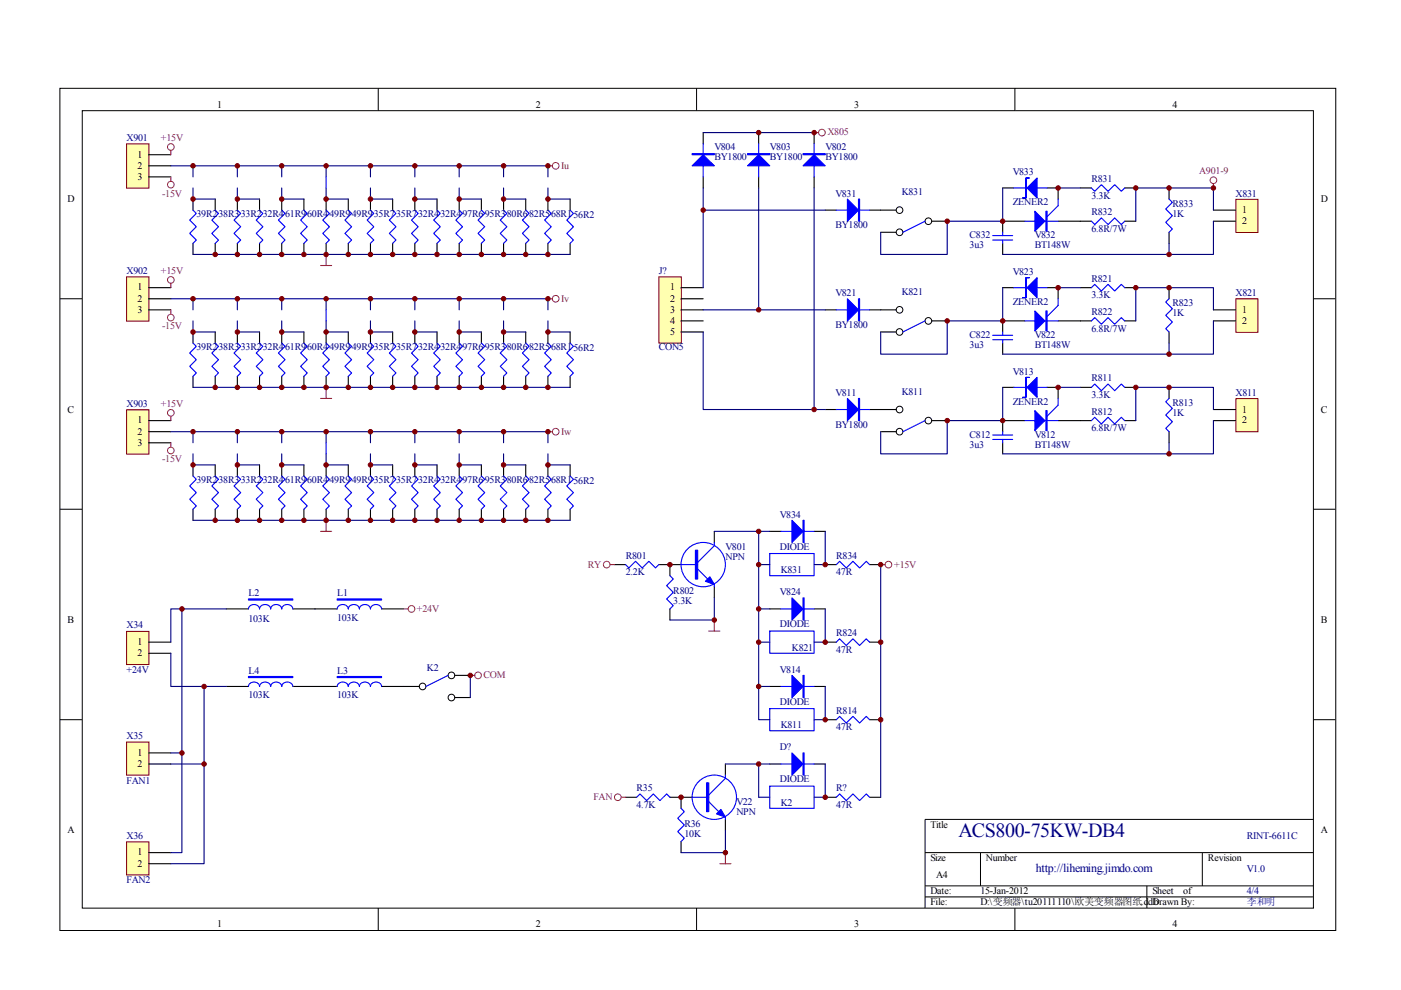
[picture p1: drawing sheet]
<svg xmlns="http://www.w3.org/2000/svg" width="297mm" height="210mm" viewBox="0 0 297 210" stroke-linecap="round" stroke-linejoin="round" font-family="sans-serif">
<g fill="none" stroke="#000" stroke-width=".21">
<path d="M12.7 18.7h270.5v178.6h-270.5zM80.2 18.7v4.7M147.7 18.7v4.7M215.2 18.7v4.7M17.4 23.5h261.1v169h-261.1zM12.7 63.3h4.7M278.4 63.3h4.7M12.7 108h4.7M278.4 108h4.7M12.7 152.6h4.7M278.4 152.6h4.7M278.4 173.7h-82.3v18.8"/>
<path d="M80.2 192.5v4.7M147.7 192.5v4.7M196.1 180.8h82.3M196.1 187.8h82.3M196.1 190.2h82.3M207.9 180.8v7M215.2 192.5v4.7M243.2 187.8v4.7M254.9 180.8v7"/>
</g>
<g fill="none" stroke="#000" stroke-width=".23">
<path d="M40.9 42.2v2.4M40.9 51.6v2.3M45.6 42.2v2.4M45.6 51.6v2.3M50.3 42.2v2.4M50.3 51.6v2.3M55 42.2v2.4M55 51.6v2.3M59.7 42.2v2.4M59.7 51.6v2.3M64.4 42.2v2.4M64.4 51.6v2.3"/>
<path d="M69.1 42.2v2.4M69.1 51.6v2.3M73.8 42.2v2.4M73.8 51.6v2.3M78.5 42.2v2.4M78.5 51.6v2.3M83.2 42.2v2.4M83.2 51.6v2.3M88 42.2v2.4M88 51.6v2.3M92.7 42.2v2.4M92.7 51.6v2.3"/>
<path d="M97.4 42.2v2.4M97.4 51.6v2.3M102.1 42.2v2.4M102.1 51.6v2.3M106.8 42.2v2.4M106.8 51.6v2.3M111.5 42.2v2.4M111.5 51.6v2.3M116.2 42.2v2.4M116.2 51.6v2.3M120.9 42.2v2.4M120.9 51.6v2.3"/>
</g>
<g fill="none" stroke="#00f" stroke-width=".23">
<path d="M40.9 44.6l.7 .7-1.4 1.4 1.4 1.4-1.4 1.4 1.4 1.4-.7 .7M45.6 44.6l.7 .7-1.4 1.4 1.4 1.4-1.4 1.4 1.4 1.4-.7 .7M50.3 44.6l.7 .7-1.4 1.4 1.4 1.4-1.4 1.4 1.4 1.4-.7 .7M55 44.6l.7 .7-1.4 1.4 1.4 1.4-1.4 1.4 1.4 1.4-.7 .7M59.7 44.6l.7 .7-1.4 1.4 1.4 1.4-1.4 1.4 1.4 1.4-.7 .7M64.4 44.6l.7 .7-1.4 1.4 1.4 1.4-1.4 1.4 1.4 1.4-.7 .7M69.1 44.6l.7 .7-1.4 1.4 1.4 1.4-1.4 1.4 1.4 1.4-.7 .7M73.8 44.6l.7 .7-1.4 1.4 1.4 1.4-1.4 1.4 1.4 1.4-.7 .7M78.5 44.6l.8 .7-1.5 1.4 1.5 1.4-1.5 1.4 1.5 1.4-.8 .7M83.2 44.6l.8 .7-1.5 1.4 1.5 1.4-1.5 1.4 1.5 1.4-.8 .7M88 44.6l.7 .7-1.5 1.4 1.5 1.4-1.5 1.4 1.5 1.4-.7 .7M92.7 44.6l.7 .7-1.5 1.4 1.5 1.4-1.5 1.4 1.5 1.4-.7 .7"/>
<path d="M97.4 44.6l.7 .7-1.4 1.4 1.4 1.4-1.4 1.4 1.4 1.4-.7 .7M102.1 44.6l.7 .7-1.4 1.4 1.4 1.4-1.4 1.4 1.4 1.4-.7 .7M106.8 44.6l.7 .7-1.4 1.4 1.4 1.4-1.4 1.4 1.4 1.4-.7 .7M111.5 44.6l.7 .7-1.4 1.4 1.4 1.4-1.4 1.4 1.4 1.4-.7 .7M116.2 44.6l.7 .7-1.4 1.4 1.4 1.4-1.4 1.4 1.4 1.4-.7 .7M120.9 44.6l.7 .7-1.4 1.4 1.4 1.4-1.4 1.4 1.4 1.4-.7 .7"/>
</g>
<path d="M26.9 30.6h4.7v9.3h-4.7z" fill="#ffffb0"/>
<path d="M26.8 30.5h4.8v9.4h-4.8z" fill="none" stroke="#800000" stroke-width=".21"/>
<g fill="none" stroke="#000" stroke-width=".23">
<path d="M31.5 32.8h4.7M31.5 35.2h4.7M31.5 37.5h4.7M40.9 70.4v2.3M40.9 79.8v2.3M45.6 70.4v2.3M45.6 79.8v2.3M50.3 70.4v2.3M50.3 79.8v2.3M55 70.4v2.3M55 79.8v2.3M59.7 70.4v2.3"/>
<path d="M59.7 79.8v2.3M64.4 70.4v2.3M64.4 79.8v2.3M69.1 70.4v2.3M69.1 79.8v2.3M73.8 70.4v2.3M73.8 79.8v2.3M78.5 70.4v2.3M78.5 79.8v2.3M83.2 70.4v2.3M83.2 79.8v2.3M88 70.4v2.3"/>
<path d="M88 79.8v2.3M92.7 70.4v2.3M92.7 79.8v2.3M97.4 70.4v2.3M97.4 79.8v2.3M102.1 70.4v2.3M102.1 79.8v2.3M106.8 70.4v2.3M106.8 79.8v2.3M111.5 70.4v2.3M111.5 79.8v2.3M116.2 70.4v2.3"/>
<path d="M116.2 79.8v2.3M120.9 70.4v2.3M120.9 79.8v2.3"/>
</g>
<g fill="none" stroke="#a1006a" stroke-width=".21">
<circle cx="36.2" cy="39.2" r=".7"/>
<circle cx="36.2" cy="31.2" r=".7"/>
</g>
<path d="M36.2 31.9v.9M36.2 37.5v.9M68 56.3h2.3M69.1 53.9v2.4" fill="none" stroke="#a1006a" stroke-width=".23"/>
<g fill="none" stroke="#000080" stroke-width=".23">
<path d="M36.2 35.2h80v2.3M40.9 39.9v2.3h4.7M40.9 35.2v2.3M50.3 39.9v2.3h4.7M50.3 35.2v2.3M59.7 39.9v2.3h4.7M59.7 35.2v2.3M69.1 39.9v2.3h4.7M69.1 35.2v2.3M78.5 39.9v2.3h4.7M78.5 35.2v2.3M88 39.9v2.3h4.7"/>
<path d="M88 35.2v2.3M97.4 39.9v2.3h4.7M97.4 35.2v2.3M106.8 39.9v2.3h4.7M106.8 35.2v2.3M116.2 39.9v2.3h4.7M40.9 53.9h80"/>
</g>
<g fill="none" stroke="#00f" stroke-width=".23">
<path d="M69.1 37.5v2.4M40.9 72.7l.7 .7-1.4 1.5 1.4 1.4-1.4 1.4 1.4 1.4-.7 .7M45.6 72.7l.7 .7-1.4 1.5 1.4 1.4-1.4 1.4 1.4 1.4-.7 .7M50.3 72.7l.7 .7-1.4 1.5 1.4 1.4-1.4 1.4 1.4 1.4-.7 .7M55 72.7l.7 .7-1.4 1.5 1.4 1.4-1.4 1.4 1.4 1.4-.7 .7M59.7 72.7l.7 .7-1.4 1.5 1.4 1.4-1.4 1.4 1.4 1.4-.7 .7M64.4 72.7l.7 .7-1.4 1.5 1.4 1.4-1.4 1.4 1.4 1.4-.7 .7M69.1 72.7l.7 .7-1.4 1.5 1.4 1.4-1.4 1.4 1.4 1.4-.7 .7M73.8 72.7l.7 .7-1.4 1.5 1.4 1.4-1.4 1.4 1.4 1.4-.7 .7M78.5 72.7l.8 .7-1.5 1.5 1.5 1.4-1.5 1.4 1.5 1.4-.8 .7M83.2 72.7l.8 .7-1.5 1.5 1.5 1.4-1.5 1.4 1.5 1.4-.8 .7M88 72.7l.7 .7-1.5 1.5 1.5 1.4-1.5 1.4 1.5 1.4-.7 .7"/>
<path d="M92.7 72.7l.7 .7-1.5 1.5 1.5 1.4-1.5 1.4 1.5 1.4-.7 .7M97.4 72.7l.7 .7-1.4 1.5 1.4 1.4-1.4 1.4 1.4 1.4-.7 .7M102.1 72.7l.7 .7-1.4 1.5 1.4 1.4-1.4 1.4 1.4 1.4-.7 .7M106.8 72.7l.7 .7-1.4 1.5 1.4 1.4-1.4 1.4 1.4 1.4-.7 .7M111.5 72.7l.7 .7-1.4 1.5 1.4 1.4-1.4 1.4 1.4 1.4-.7 .7M116.2 72.7l.7 .7-1.4 1.5 1.4 1.4-1.4 1.4 1.4 1.4-.7 .7M120.9 72.7l.7 .7-1.4 1.5 1.4 1.4-1.4 1.4 1.4 1.4-.7 .7"/>
</g>
<path d="M26.9 58.8h4.7v9.3h-4.7z" fill="#ffffb0"/>
<path d="M26.8 58.7h4.8v9.4h-4.8z" fill="none" stroke="#800000" stroke-width=".21"/>
<g fill="none" stroke="#000" stroke-width=".23">
<path d="M31.5 61h4.7M31.5 63.3h4.7M31.5 65.7h4.7M40.9 98.6v2.3M45.6 98.6v2.3M50.3 98.6v2.3M55 98.6v2.3M59.7 98.6v2.3M64.4 98.6v2.3M69.1 98.6v2.3M73.8 98.6v2.3M78.5 98.6v2.3"/>
<path d="M83.2 98.6v2.3M88 98.6v2.3M92.7 98.6v2.3M97.4 98.6v2.3M102.1 98.6v2.3M106.8 98.6v2.3M111.5 98.6v2.3M116.2 98.6v2.3M120.9 98.6v2.3M40.9 108v2.3M45.6 108v2.3M50.3 108v2.3"/>
<path d="M55 108v2.3M59.7 108v2.3M64.4 108v2.3M69.1 108v2.3M73.8 108v2.3M78.5 108v2.3M83.2 108v2.3M88 108v2.3M92.7 108v2.3M97.4 108v2.3M102.1 108v2.3M106.8 108v2.3"/>
<path d="M111.5 108v2.3M116.2 108v2.3M120.9 108v2.3"/>
</g>
<g fill="none" stroke="#a1006a" stroke-width=".21">
<circle cx="36.2" cy="59.3" r=".7"/>
<circle cx="36.2" cy="67.3" r=".7"/>
</g>
<path d="M36.2 60.1v.9M36.2 65.7v.9M68 84.5h2.3M69.1 82.1v2.4" fill="none" stroke="#a1006a" stroke-width=".23"/>
<g fill="none" stroke="#000080" stroke-width=".23">
<path d="M36.2 63.3h80v2.4M40.9 68v2.4h4.7M40.9 63.3v2.4M50.3 68v2.4h4.7M50.3 63.3v2.4M59.7 68v2.4h4.7M59.7 63.3v2.4M69.1 68v2.4h4.7M69.1 63.3v2.4M78.5 68v2.4h4.7M78.5 63.3v2.4M88 68v2.4h4.7"/>
<path d="M88 63.3v2.4M97.4 68v2.4h4.7M97.4 63.3v2.4M106.8 68v2.4h4.7M106.8 63.3v2.4M116.2 68v2.4h4.7M40.9 82.1h80"/>
</g>
<g fill="none" stroke="#00f" stroke-width=".23">
<path d="M69.1 65.7v2.3M40.9 100.9l.7 .7-1.4 1.4 1.4 1.4-1.4 1.5 1.4 1.4-.7 .7M45.6 100.9l.7 .7-1.4 1.4 1.4 1.4-1.4 1.5 1.4 1.4-.7 .7M50.3 100.9l.7 .7-1.4 1.4 1.4 1.4-1.4 1.5 1.4 1.4-.7 .7M55 100.9l.7 .7-1.4 1.4 1.4 1.4-1.4 1.5 1.4 1.4-.7 .7M59.7 100.9l.7 .7-1.4 1.4 1.4 1.4-1.4 1.5 1.4 1.4-.7 .7M64.4 100.9l.7 .7-1.4 1.4 1.4 1.4-1.4 1.5 1.4 1.4-.7 .7M69.1 100.9l.7 .7-1.4 1.4 1.4 1.4-1.4 1.5 1.4 1.4-.7 .7M73.8 100.9l.7 .7-1.4 1.4 1.4 1.4-1.4 1.5 1.4 1.4-.7 .7M78.5 100.9l.8 .7-1.5 1.4 1.5 1.4-1.5 1.5 1.5 1.4-.8 .7M83.2 100.9l.8 .7-1.5 1.4 1.5 1.4-1.5 1.5 1.5 1.4-.8 .7M88 100.9l.7 .7-1.5 1.4 1.5 1.4-1.5 1.5 1.5 1.4-.7 .7"/>
<path d="M92.7 100.9l.7 .7-1.5 1.4 1.5 1.4-1.5 1.5 1.5 1.4-.7 .7M97.4 100.9l.7 .7-1.4 1.4 1.4 1.4-1.4 1.5 1.4 1.4-.7 .7M102.1 100.9l.7 .7-1.4 1.4 1.4 1.4-1.4 1.5 1.4 1.4-.7 .7M106.8 100.9l.7 .7-1.4 1.4 1.4 1.4-1.4 1.5 1.4 1.4-.7 .7M111.5 100.9l.7 .7-1.4 1.4 1.4 1.4-1.4 1.5 1.4 1.4-.7 .7M116.2 100.9l.7 .7-1.4 1.4 1.4 1.4-1.4 1.5 1.4 1.4-.7 .7M120.9 100.9l.7 .7-1.4 1.4 1.4 1.4-1.4 1.5 1.4 1.4-.7 .7"/>
</g>
<path d="M26.9 87h4.7v9.3h-4.7z" fill="#ffffb0"/>
<path d="M26.8 86.9h4.8v9.4h-4.8z" fill="none" stroke="#800000" stroke-width=".21"/>
<path d="M31.5 89.2h4.7M31.5 91.5h4.7M31.5 93.9h4.7" fill="none" stroke="#000" stroke-width=".23"/>
<g fill="none" stroke="#a1006a" stroke-width=".21">
<circle cx="117.8" cy="35.2" r=".71"/>
<circle cx="117.8" cy="63.3" r=".71"/>
<circle cx="36.2" cy="95.5" r=".71"/>
<circle cx="36.2" cy="87.5" r=".7"/>
<circle cx="117.8" cy="91.5" r=".71"/>
</g>
<path d="M116.2 35.2h.9M116.2 63.3h.9M36.2 88.2v1M36.2 93.9v.9M116.2 91.5h.9M68 112.7h2.3M69.1 110.3v2.4" fill="none" stroke="#a1006a" stroke-width=".23"/>
<g fill="none" stroke="#000080" stroke-width=".23">
<path d="M36.2 91.5h80v2.4M40.9 96.2v2.4h4.7M40.9 91.5v2.4M50.3 96.2v2.4h4.7M50.3 91.5v2.4M59.7 96.2v2.4h4.7M59.7 91.5v2.4M69.1 96.2v2.4h4.7M69.1 91.5v2.4M78.5 96.2v2.4h4.7M78.5 91.5v2.4M88 96.2v2.4h4.7"/>
<path d="M88 91.5v2.4M97.4 96.2v2.4h4.7M97.4 91.5v2.4M106.8 96.2v2.4h4.7M106.8 91.5v2.4M116.2 96.2v2.4h4.7M40.9 110.3h80"/>
</g>
<path d="M69.1 93.9v2.3" fill="none" stroke="#00f" stroke-width=".23"/>
<g fill="#800000" stroke="#800000" stroke-width=".21">
<circle cx="116.2" cy="42.2" r=".47"/>
<circle cx="116.2" cy="53.9" r=".47"/>
<circle cx="111.5" cy="53.9" r=".47"/>
<circle cx="106.8" cy="42.2" r=".47"/>
<circle cx="106.8" cy="53.9" r=".47"/>
<circle cx="102.1" cy="53.9" r=".47"/>
<circle cx="97.4" cy="42.2" r=".47"/>
<circle cx="97.4" cy="53.9" r=".47"/>
<circle cx="92.7" cy="53.9" r=".47"/>
<circle cx="88" cy="42.2" r=".47"/>
<circle cx="88" cy="53.9" r=".47"/>
<circle cx="83.2" cy="53.9" r=".47"/>
<circle cx="78.5" cy="42.2" r=".47"/>
<circle cx="78.5" cy="53.9" r=".47"/>
<circle cx="73.8" cy="53.9" r=".47"/>
<circle cx="69.1" cy="42.2" r=".47"/>
<circle cx="69.1" cy="53.9" r=".47"/>
<circle cx="64.4" cy="53.9" r=".47"/>
<circle cx="59.7" cy="42.2" r=".47"/>
<circle cx="59.7" cy="53.9" r=".47"/>
<circle cx="55" cy="53.9" r=".47"/>
<circle cx="50.3" cy="42.2" r=".47"/>
<circle cx="50.3" cy="53.9" r=".47"/>
<circle cx="45.6" cy="53.9" r=".47"/>
<circle cx="40.9" cy="42.2" r=".47"/>
<circle cx="116.2" cy="35.2" r=".47"/>
<circle cx="40.9" cy="35.2" r=".47"/>
<circle cx="50.3" cy="35.2" r=".47"/>
<circle cx="59.7" cy="35.2" r=".47"/>
<circle cx="69.1" cy="35.2" r=".47"/>
<circle cx="78.5" cy="35.2" r=".47"/>
<circle cx="88" cy="35.2" r=".47"/>
<circle cx="97.4" cy="35.2" r=".47"/>
<circle cx="106.8" cy="35.2" r=".47"/>
<circle cx="116.2" cy="70.4" r=".47"/>
<circle cx="116.2" cy="82.1" r=".47"/>
<circle cx="111.5" cy="82.1" r=".47"/>
<circle cx="106.8" cy="70.4" r=".47"/>
<circle cx="106.8" cy="82.1" r=".47"/>
<circle cx="102.1" cy="82.1" r=".47"/>
<circle cx="97.4" cy="70.4" r=".47"/>
<circle cx="97.4" cy="82.1" r=".47"/>
<circle cx="92.7" cy="82.1" r=".47"/>
<circle cx="88" cy="70.4" r=".47"/>
<circle cx="88" cy="82.1" r=".47"/>
<circle cx="83.2" cy="82.1" r=".47"/>
<circle cx="78.5" cy="70.4" r=".47"/>
<circle cx="78.5" cy="82.1" r=".47"/>
<circle cx="73.8" cy="82.1" r=".47"/>
<circle cx="69.1" cy="70.4" r=".47"/>
<circle cx="69.1" cy="82.1" r=".47"/>
<circle cx="64.4" cy="82.1" r=".47"/>
<circle cx="59.7" cy="70.4" r=".47"/>
<circle cx="59.7" cy="82.1" r=".47"/>
<circle cx="55" cy="82.1" r=".47"/>
<circle cx="50.3" cy="70.4" r=".47"/>
<circle cx="50.3" cy="82.1" r=".47"/>
<circle cx="45.6" cy="82.1" r=".47"/>
<circle cx="40.9" cy="70.4" r=".47"/>
<circle cx="116.2" cy="63.3" r=".47"/>
<circle cx="40.9" cy="63.3" r=".47"/>
<circle cx="50.3" cy="63.3" r=".47"/>
<circle cx="59.7" cy="63.3" r=".47"/>
<circle cx="69.1" cy="63.3" r=".47"/>
<circle cx="78.5" cy="63.3" r=".47"/>
<circle cx="88" cy="63.3" r=".47"/>
<circle cx="97.4" cy="63.3" r=".47"/>
<circle cx="106.8" cy="63.3" r=".47"/>
<circle cx="116.2" cy="98.6" r=".47"/>
<circle cx="116.2" cy="110.3" r=".47"/>
<circle cx="111.5" cy="110.3" r=".47"/>
<circle cx="106.8" cy="98.6" r=".47"/>
<circle cx="106.8" cy="110.3" r=".47"/>
<circle cx="102.1" cy="110.3" r=".47"/>
<circle cx="97.4" cy="98.6" r=".47"/>
<circle cx="97.4" cy="110.3" r=".47"/>
<circle cx="92.7" cy="110.3" r=".47"/>
<circle cx="88" cy="98.6" r=".47"/>
<circle cx="88" cy="110.3" r=".47"/>
<circle cx="83.2" cy="110.3" r=".47"/>
<circle cx="78.5" cy="98.6" r=".47"/>
<circle cx="78.5" cy="110.3" r=".47"/>
<circle cx="73.8" cy="110.3" r=".47"/>
<circle cx="69.1" cy="98.6" r=".47"/>
<circle cx="69.1" cy="110.3" r=".47"/>
<circle cx="64.4" cy="110.3" r=".47"/>
<circle cx="59.7" cy="98.6" r=".47"/>
<circle cx="59.7" cy="110.3" r=".47"/>
<circle cx="55" cy="110.3" r=".47"/>
<circle cx="50.3" cy="98.6" r=".47"/>
<circle cx="50.3" cy="110.3" r=".47"/>
<circle cx="45.6" cy="110.3" r=".47"/>
<circle cx="40.9" cy="98.6" r=".47"/>
<circle cx="116.2" cy="91.5" r=".47"/>
<circle cx="40.9" cy="91.5" r=".47"/>
<circle cx="50.3" cy="91.5" r=".47"/>
<circle cx="59.7" cy="91.5" r=".47"/>
<circle cx="69.1" cy="91.5" r=".47"/>
<circle cx="78.5" cy="91.5" r=".47"/>
<circle cx="88" cy="91.5" r=".47"/>
<circle cx="97.4" cy="91.5" r=".47"/>
<circle cx="106.8" cy="91.5" r=".47"/>
</g>
<path d="M139.8 58.8h4.6v13.9h-4.6z" fill="#ffffb0"/>
<path d="M139.7 58.7h4.7v14h-4.7z" fill="none" stroke="#800000" stroke-width=".21"/>
<g fill="none" stroke="#000" stroke-width=".23">
<path d="M149.1 28.1v2.4M149.1 37.5v2.4M160.9 28.1v2.4M160.9 37.5v2.4M172.6 28.1v2.4M172.6 37.5v2.4M224.3 39.9v2.3M175 44.6h2.3M184.4 44.6h2.3M212.6 46.9h4.7M224.3 46.9h4.7M144.4 61h4.7"/>
<path d="M144.4 63.3h4.7M144.4 65.7h4.7M144.4 68h4.7M144.4 70.4h4.7M175 65.7h2.3M184.4 65.7h2.3M212.6 68h4.7M224.3 68h4.7M224.3 61v2.3M175 86.8h2.3M184.4 86.8h2.3M212.6 89.2h4.7"/>
<path d="M224.3 82.1v2.4M224.3 89.2h4.7"/>
</g>
<path d="M149.1 30.5v7M160.9 30.5v7M172.6 30.5v7M177.3 44.6h7.1M217.3 46.9h7M224.3 42.2v1.4l-2.3 2.4M177.3 65.7h7.1M217.3 68h7M224.3 63.3v1.5l-2.3 2.3M177.3 86.8h7.1M217.3 89.2h7M224.3 84.5v1.4l-2.3 2.3" fill="none" stroke="#00f" stroke-width=".23"/>
<g fill="#00f" stroke="#00f" stroke-width=".23">
<path d="M179.7 42.2l2.3 2.4-2.3 2.3z"/>
<path d="M179.7 63.3l2.3 2.4-2.3 2.3z"/>
<path d="M179.7 84.5l2.3 2.3-2.3 2.4z"/>
<path d="M146.7 35.2l2.4-2.4 2.3 2.4z"/>
<path d="M158.5 35.2l2.4-2.4 2.3 2.4z"/>
<path d="M170.3 35.2l2.3-2.4 2.4 2.4z"/>
<path d="M219.4 44.8l2.1 2.1-2.1 2.1z"/>
<path d="M219.4 65.9l2.1 2.1-2.1 2.2z"/>
<path d="M219.4 87.1l2.1 2.1-2.1 2.1z"/>
<path d="M182 42.2h.3v4.7h-.3z" fill-rule="evenodd"/>
<path d="M182 63.3h.3v4.7h-.3z" fill-rule="evenodd"/>
<path d="M182 84.5h.3v4.7h-.3z" fill-rule="evenodd"/>
<path d="M146.7 32.6h4.7v.2h-4.7z" fill-rule="evenodd"/>
<path d="M158.5 32.6h4.7v.2h-4.7z" fill-rule="evenodd"/>
<path d="M170.3 32.6h4.7v.2h-4.7z" fill-rule="evenodd"/>
<path d="M221.8 44.8h.2v4.2h-.2z" fill-rule="evenodd"/>
<path d="M221.8 65.9h.2v4.3h-.2z" fill-rule="evenodd"/>
<path d="M221.8 87.1h.2v4.2h-.2z" fill-rule="evenodd"/>
</g>
<path d="M262.1 42.3h4.6v7h-4.6z" fill="#ffffb0"/>
<path d="M262 42.3h4.7v7h-4.7z" fill="none" stroke="#800000" stroke-width=".21"/>
<path d="M257.3 44.6h4.7M257.3 46.9h4.7" fill="none" stroke="#000" stroke-width=".23"/>
<path d="M262.1 63.4h4.6v7.1h-4.6z" fill="#ffffb0"/>
<path d="M262 63.3h4.7v7.2h-4.7z" fill="none" stroke="#800000" stroke-width=".21"/>
<path d="M257.3 65.7h4.7M257.3 68h4.7" fill="none" stroke="#000" stroke-width=".23"/>
<path d="M262.1 84.6h4.6v6.9h-4.6z" fill="#ffffb0"/>
<path d="M262 84.5h4.7v7h-4.7z" fill="none" stroke="#800000" stroke-width=".21"/>
<g fill="none" stroke="#000" stroke-width=".23">
<path d="M212.6 39.9h2.3M222 39.9h2.3M229 39.9h2.4M238.5 39.9h2.3M247.9 39.9v2.3M186.7 49.3h3.3M186.7 44.6h3.3M197.5 46.9h3.3M212.6 46.9v2.4M212.6 51.6v2.3M229 46.9h2.4M238.5 46.9h2.3"/>
<path d="M247.9 49.3v2.3M186.7 70.4h3.3M186.7 65.7h3.3M197.5 68h3.3M212.6 61h2.3M212.6 68v2.4M212.6 72.7v2.4M222 61h2.3M229 68h2.4M229 61h2.4M238.5 68h2.3M238.5 61h2.3"/>
<path d="M247.9 61v2.3M247.9 70.4v2.3M186.7 86.8h3.3M186.7 91.5h3.3M197.5 89.2h3.3M212.6 82.1h2.3M212.6 89.2v2.3M212.6 93.9v2.3M222 82.1h2.3M229 89.2h2.4M229 82.1h2.4M238.5 89.2h2.3"/>
<path d="M238.5 82.1h2.3M247.9 82.1v2.4M247.9 91.5v2.4M257.3 86.8h4.7M257.3 89.2h4.7M130.3 119.7h2.3M139.7 119.7h4.7M142 119.7v2.4M151.4 112.7v2.3M163.2 112.7h2.4M172.6 112.7h2.4M175 119.7h2.3"/>
<path d="M184.4 119.7h2.3M142 129.1v2.4M151.4 124.4v2.4M163.2 129.1h2.4M172.6 129.1h2.4M175 136.2h2.3M184.4 136.2h2.3M163.2 145.5h2.4M172.6 145.5h2.4M175 152.6h2.3M184.4 152.6h2.3M132.6 169h2.4"/>
<path d="M142 169h4.7M144.4 169v2.4M144.4 178.4v2.4M153.8 162v2.3M153.8 173.7v2.4M163.2 162h2.4M172.6 162h2.4M175 169h2.3M184.4 169h2.3"/>
</g>
<g fill="none" stroke="#000" stroke-width=".21">
<circle cx="190.7" cy="49.2" r=".71"/>
<circle cx="190.7" cy="44.6" r=".71"/>
<circle cx="196.8" cy="46.9" r=".71"/>
<circle cx="190.7" cy="65.7" r=".71"/>
<circle cx="190.7" cy="70.4" r=".71"/>
<circle cx="196.8" cy="68" r=".71"/>
<circle cx="190.7" cy="91.5" r=".71"/>
<circle cx="190.7" cy="86.8" r=".71"/>
<circle cx="196.8" cy="89.2" r=".71"/>
</g>
<g fill="none" stroke="#00f" stroke-width=".23">
<path d="M214.9 39.9h7.1M231.4 39.9l.7 .7 1.4-1.4 1.4 1.4 1.4-1.4 1.4 1.4 .8-.7M196.1 46.9l-4.7 2.4M210.5 50h4.2M210.5 50.9h4.2M212.6 49.3v.7M212.6 50.9v.7M231.4 46.9l.7 .7 1.4-1.4 1.4 1.4 1.4-1.4 1.4 1.4 .8-.7M247.9 42.2l.7 .7-1.4 1.4 1.4 1.4-1.4 1.4 1.4 1.4-.7 .8M196.1 68l-4.7 2.4M210.5 71.1h4.2M210.5 72h4.2"/>
<path d="M212.6 70.4v.7M212.6 72v.7M214.9 61h7.1M231.4 68l.7-.7 1.4 1.4 1.4-1.4 1.4 1.4 1.4-1.4 .8 .7M231.4 61l.7-.7 1.4 1.4 1.4-1.4 1.4 1.4 1.4-1.4 .8 .7M247.9 63.3l-.7 .7 1.4 1.5-1.4 1.4 1.4 1.4-1.4 1.4 .7 .7M196.1 89.2l-4.7 2.3M210.5 92.2h4.2M210.5 93.2h4.2M212.6 91.5v.7M212.6 93.2v.7M214.9 82.1h7.1"/>
<path d="M231.4 89.2l.7-.7 1.4 1.4 1.4-1.4 1.4 1.4 1.4-1.4 .8 .7M231.4 82.1l.7-.7 1.4 1.4 1.4-1.4 1.4 1.4 1.4-1.4 .8 .7M247.9 84.5l-.7 .7 1.4 1.4-1.4 1.4 1.4 1.4-1.4 1.4 .7 .7M132.6 119.7l.7 .7 1.4-1.4 1.5 1.4 1.4-1.4 1.4 1.4 .7-.7M144.4 119.7h3.5M151.4 115v.7l-3.5 3.5M163.2 117.4h9.4v4.7h-9.4zM165.6 112.7h7M177.3 119.7l.7-.7 1.4 1.4 1.4-1.4 1.5 1.4 1.4-1.4 .7 .7M142 122.1l.7 .7-1.4 1.4 1.4 1.4-1.4 1.4 1.4 1.4-.7 .7M147.9 120.7l2.1 2.1M151.4 123.9v.5"/>
<path d="M163.2 133.8h9.4v4.7h-9.4zM165.6 129.1h7M177.3 136.2l.7-.8 1.4 1.5 1.4-1.5 1.5 1.5 1.4-1.5 .7 .8M163.2 150.2h9.4v4.7h-9.4zM165.6 145.5h7M177.3 152.6l.7-.7 1.4 1.4 1.4-1.4 1.5 1.4 1.4-1.4 .7 .7M135 169l.7-.7 1.4 1.4 1.4-1.4 1.4 1.4 1.4-1.4 .7 .7M144.4 171.4l.7 .7-1.4 1.4 1.4 1.4-1.4 1.4 1.4 1.4-.7 .7M146.7 169h3.6M150.3 170l2.1 2.1M153.8 164.3v.7l-3.5 3.6M153.8 173.3v.4"/>
<path d="M163.2 166.7h9.4v4.7h-9.4zM165.6 162h7M177.3 169l.7-.7 1.4 1.4 1.4-1.4 1.5 1.4 1.4-1.4 .7 .7"/>
<circle cx="149.1" cy="119.7" r="4.7"/>
<circle cx="151.4" cy="169" r="4.7"/>
</g>
<g fill="#00f" stroke="#00f" stroke-width=".23">
<path d="M217.8 39.9l2.1-2.2v4.3z"/>
<path d="M217.8 61l2.1-2.1v4.2z"/>
<path d="M217.8 82.1l2.1-2.1v4.2z"/>
<path d="M149.6 123.2l.9-.9 .9 1.6z"/>
<path d="M152.9 171.6l.9 1.7-1.9-.7z"/>
<path d="M167.9 110.3l2.4 2.4-2.4 2.3z"/>
<path d="M167.9 126.8l2.4 2.3-2.4 2.4z"/>
<path d="M167.9 143.2l2.4 2.3-2.4 2.4z"/>
<path d="M167.9 159.6l2.4 2.4-2.4 2.3z"/>
<path d="M217.5 37.7h.7h-.7v4.3h-.7h.7z" fill-rule="evenodd"/>
<path d="M217.5 58.9h.7h-.7v4.2h-.7h.7z" fill-rule="evenodd"/>
<path d="M217.5 80h.7h-.7v4.2h-.7h.7z" fill-rule="evenodd"/>
<path d="M147.4 116.7h.5v6.1h-.5z" fill-rule="evenodd"/>
<path d="M149.8 166h.5v6.1h-.5z" fill-rule="evenodd"/>
<path d="M170.3 110.3h.2v4.7h-.2z" fill-rule="evenodd"/>
<path d="M170.3 126.8h.2v4.7h-.2z" fill-rule="evenodd"/>
<path d="M170.3 143.2h.2v4.7h-.2z" fill-rule="evenodd"/>
<path d="M170.3 159.6h.2v4.7h-.2z" fill-rule="evenodd"/>
</g>
<g fill="none" stroke="#000080" stroke-width=".23">
<path d="M149.1 39.9v21.1M149.1 28.1h23.5M160.9 39.9v25.8M172.6 39.9v46.9M212.6 39.9v7h-11.8v7h-14.1v-4.6M224.3 39.9h4.7M149.1 44.6h25.9M247.9 51.6v2.3M257.3 44.6v-4.7h-16.5v7M257.3 46.9v7h-44.7M149.1 70.4v16.4h25.9M149.1 65.7h25.9"/>
<path d="M212.6 61v7h-11.8v7.1h-14.1v-4.7M224.3 61h4.7M247.9 72.7v2.4M257.3 68v7.1h-44.7M257.3 65.7v-4.7h-16.5v7M212.6 82.1v7.1h-11.8v7h-14.1v-4.7M224.3 82.1h4.7M247.9 93.9v2.3M257.3 86.8v-4.7h-16.5v7.1M257.3 89.2v7h-44.7M151.4 112.7h9.5v39.9h2.3M160.9 112.7h2.3"/>
<path d="M160.9 119.7h2.3M175 112.7v7h-2.4M186.7 119.7v49.3M151.4 126.8v4.7h-9.4M160.9 136.2h2.3M160.9 129.1h2.3M175 129.1v7.1h-2.4M160.9 145.5h2.3M175 145.5v7.1h-2.4M153.8 176.1v4.7h-9.4M153.8 162h9.4M160.9 162v7h2.3"/>
<path d="M175 162v7h-2.4"/>
</g>
<g fill="#800000" stroke="#800000" stroke-width=".21">
<circle cx="149.1" cy="44.6" r=".47"/>
<circle cx="160.9" cy="65.7" r=".47"/>
<circle cx="172.6" cy="86.8" r=".47"/>
<circle cx="160.9" cy="28.1" r=".47"/>
<circle cx="212.6" cy="46.9" r=".47"/>
<circle cx="200.8" cy="46.9" r=".47"/>
<circle cx="212.6" cy="68" r=".47"/>
<circle cx="200.8" cy="68" r=".47"/>
<circle cx="212.6" cy="89.2" r=".47"/>
<circle cx="200.8" cy="89.2" r=".47"/>
<circle cx="224.3" cy="39.9" r=".47"/>
<circle cx="240.8" cy="39.9" r=".47"/>
<circle cx="247.9" cy="39.9" r=".47"/>
<circle cx="240.8" cy="61" r=".47"/>
<circle cx="247.9" cy="61" r=".47"/>
<circle cx="224.3" cy="61" r=".47"/>
<circle cx="224.3" cy="82.1" r=".47"/>
<circle cx="240.8" cy="82.1" r=".47"/>
<circle cx="247.9" cy="82.1" r=".47"/>
<circle cx="247.9" cy="75.1" r=".47"/>
<circle cx="247.9" cy="96.2" r=".47"/>
<circle cx="247.9" cy="53.9" r=".47"/>
<circle cx="257.3" cy="39.9" r=".47"/>
<circle cx="172.6" cy="28.1" r=".47"/>
<circle cx="144.4" cy="169" r=".47"/>
<circle cx="186.7" cy="136.2" r=".47"/>
<circle cx="186.7" cy="152.6" r=".47"/>
<circle cx="142" cy="119.7" r=".47"/>
<circle cx="186.7" cy="119.7" r=".47"/>
<circle cx="160.9" cy="162" r=".47"/>
<circle cx="175" cy="169" r=".47"/>
<circle cx="160.9" cy="112.7" r=".47"/>
<circle cx="160.9" cy="119.7" r=".47"/>
<circle cx="160.9" cy="136.2" r=".47"/>
<circle cx="160.9" cy="145.5" r=".47"/>
<circle cx="160.9" cy="129.1" r=".47"/>
<circle cx="175" cy="136.2" r=".47"/>
<circle cx="175" cy="152.6" r=".47"/>
<circle cx="175" cy="119.7" r=".47"/>
<circle cx="151.4" cy="131.5" r=".47"/>
<circle cx="153.8" cy="180.8" r=".47"/>
</g>
<g fill="none" stroke="#a1006a" stroke-width=".21">
<circle cx="174.3" cy="28.1" r=".71"/>
<circle cx="257.3" cy="38.2" r=".71"/>
<circle cx="128.6" cy="119.7" r=".7"/>
<circle cx="188.4" cy="119.7" r=".7"/>
<circle cx="131" cy="169" r=".71"/>
</g>
<path d="M172.6 28.1h1M257.3 38.9v1M129.3 119.7h1M186.7 119.7h1M150.3 133.8h2.3M151.4 131.5v2.3M131.7 169h.9M152.6 183.1h2.4M153.8 180.8v2.3" fill="none" stroke="#a1006a" stroke-width=".23"/>
<path d="M26.9 134h4.7v6.9h-4.7z" fill="#ffffb0"/>
<path d="M26.8 133.9h4.8v7h-4.8z" fill="none" stroke="#800000" stroke-width=".21"/>
<path d="M31.5 136.2h4.7M31.5 138.5h4.7" fill="none" stroke="#000" stroke-width=".23"/>
<path d="M26.9 157.4h4.7v7h-4.7z" fill="#ffffb0"/>
<path d="M26.8 157.3h4.8v7.1h-4.8z" fill="none" stroke="#800000" stroke-width=".21"/>
<path d="M31.5 159.6h4.7M31.5 162h4.7" fill="none" stroke="#000" stroke-width=".23"/>
<path d="M26.9 178.6h4.7v6.9h-4.7z" fill="#ffffb0"/>
<path d="M26.8 178.5h4.8v7h-4.8z" fill="none" stroke="#800000" stroke-width=".21"/>
<path d="M48 129.1h4.7M62.1 129.1h9.4M80.9 129.1h4.7M48 145.5h4.7M62.1 145.5h9.4M80.9 145.5h8M96.4 143.2h3.3M96.4 147.9h3.3M31.5 180.8h4.7M31.5 183.1h4.7" fill="none" stroke="#000" stroke-width=".23"/>
<g fill="#00f" stroke="#00f" stroke-width=".23">
<path d="M52.7 127h9.4v.2h-9.4z" fill-rule="evenodd"/>
<path d="M71.5 127h9.4v.2h-9.4z" fill-rule="evenodd"/>
<path d="M52.7 143.4h9.4v.3h-9.4z" fill-rule="evenodd"/>
<path d="M71.5 143.4h9.4v.3h-9.4z" fill-rule="evenodd"/>
</g>
<path d="M52.7 129.1a1.21 1.21 0 0 1 1.2-.9 1.21 1.21 0 0 1 1.1 .9 1.21 1.21 0 0 1 1.2-.9 1.21 1.21 0 0 1 1.2 .9 1.2 1.2 0 0 1 1.2-.9 1.2 1.2 0 0 1 1.1 .9 1.21 1.21 0 0 1 1.2-.9 1.21 1.21 0 0 1 1.2 .9M71.5 129.1a1.21 1.21 0 0 1 1.2-.9 1.21 1.21 0 0 1 1.1 .9 1.21 1.21 0 0 1 1.2-.9 1.21 1.21 0 0 1 1.2 .9 1.2 1.2 0 0 1 1.2-.9 1.2 1.2 0 0 1 1.1 .9 1.21 1.21 0 0 1 1.2-.9 1.21 1.21 0 0 1 1.2 .9M52.7 145.6a1.21 1.21 0 0 1 1.2-1 1.21 1.21 0 0 1 1.1 1 1.21 1.21 0 0 1 1.2-1 1.21 1.21 0 0 1 1.2 1 1.2 1.2 0 0 1 1.2-1 1.2 1.2 0 0 1 1.1 1 1.21 1.21 0 0 1 1.2-1 1.21 1.21 0 0 1 1.2 1M71.5 145.6a1.21 1.21 0 0 1 1.2-1 1.21 1.21 0 0 1 1.1 1 1.21 1.21 0 0 1 1.2-1 1.21 1.21 0 0 1 1.2 1 1.2 1.2 0 0 1 1.2-1 1.2 1.2 0 0 1 1.1 1 1.21 1.21 0 0 1 1.2-1 1.21 1.21 0 0 1 1.2 1M95 143.2l-4.7 2.3" fill="none" stroke="#00f" stroke-width=".23"/>
<g fill="none" stroke="#000" stroke-width=".21">
<circle cx="89.6" cy="145.5" r=".71"/>
<circle cx="95.7" cy="143.2" r=".71"/>
<circle cx="95.7" cy="147.9" r=".71"/>
</g>
<g fill="none" stroke="#a1006a" stroke-width=".21">
<circle cx="87.2" cy="129.1" r=".71"/>
<circle cx="101.4" cy="143.2" r=".71"/>
</g>
<path d="M85.6 129.1h.9M99.7 143.2h1" fill="none" stroke="#a1006a" stroke-width=".23"/>
<path d="M36.2 138.5v7h11.8M38.6 129.1v30.5h-2.4M48 129.1h-11.8v7.1M38.6 159.6v21.2h-2.4M43.3 145.5v37.6h-7.1M99.7 143.2v4.7M36.2 162h7.1" fill="none" stroke="#000080" stroke-width=".23"/>
<g fill="#800000" stroke="#800000" stroke-width=".21">
<circle cx="38.6" cy="129.1" r=".47"/>
<circle cx="38.6" cy="159.6" r=".47"/>
<circle cx="43.3" cy="145.5" r=".47"/>
<circle cx="43.3" cy="162" r=".47"/>
<circle cx="99.7" cy="143.2" r=".47"/>
</g>
<text font-size="4.2" fill="#000080" x="203.2" y="177.4">ACS800-75KW-DB4</text>
<text font-size="2.5" fill="#000080" x="219.6" y="184.8">http://liheming.jimdo.com</text>
<g font-size="2.1">
<text x="46.1" y="22.9">1</text>
<text x="113.6" y="22.9">2</text>
<text x="181.1" y="22.9">3</text>
<text x="248.6" y="22.9">4</text>
<text x="29.1" y="33.5">1</text>
<text x="29.1" y="35.7">2</text>
<text x="29.1" y="38.1">3</text>
<text x="14.3" y="42.8">D</text>
<text x="263.4" y="45.1">1</text>
<text x="263.4" y="47.5">2</text>
<text x="280.1" y="42.8">D</text>
<text x="29.1" y="61.6">1</text>
<text x="29.1" y="63.9">2</text>
<text x="142.1" y="61.6">1</text>
<text x="142.1" y="63.9">2</text>
<text x="29.1" y="66.3">3</text>
<text x="142.1" y="66.3">3</text>
<text x="142.1" y="68.7">4</text>
<text x="142.1" y="71">5</text>
<text x="263.4" y="66.3">1</text>
<text x="263.4" y="68.7">2</text>
<text x="14.3" y="87.5">C</text>
<text x="29.1" y="89.8">1</text>
<text x="263.4" y="87.5">1</text>
<text x="263.4" y="89.8">2</text>
<text x="280.1" y="87.5">C</text>
<text x="29.1" y="92.1">2</text>
<text x="29.1" y="94.5">3</text>
<text x="14.3" y="132.1">B</text>
<text x="29.1" y="136.8">1</text>
<text x="280.1" y="132.1">B</text>
<text x="29.1" y="139.1">2</text>
<text x="29.1" y="160.3">1</text>
<text x="29.1" y="162.6">2</text>
<text x="14.3" y="176.7">A</text>
<text x="197.3" y="175.5">Title</text>
<text x="280.1" y="176.7">A</text>
<text x="29.1" y="181.4">1</text>
<text x="29.1" y="183.7">2</text>
<text x="197.3" y="182.6">Size</text>
<text x="209" y="182.6">Number</text>
<text x="256.1" y="182.6">Revision</text>
<text x="197.3" y="189.6">Date:</text>
<text x="197.3" y="192">File:</text>
<text x="198.5" y="186.1">A4</text>
<text x="207.9" y="189.6">15-Jan-2012</text>
<text x="207.9" y="192">D:\变频器\tu20111110\欧美变频器图纸.ddb</text>
<text x="244.3" y="189.6">Sheet</text>
<text x="244.3" y="192">Drawn By:</text>
<text x="250.9" y="189.6">of</text>
<text x="46.1" y="196.6">1</text>
<text x="113.6" y="196.6">2</text>
<text x="181.1" y="196.6">3</text>
<text x="248.6" y="196.6">4</text>
</g>
<g font-size="2.1" fill="#000080">
<text x="26.8" y="29.9">X901</text>
<text x="151.5" y="31.8">V804</text>
<text x="151.5" y="33.9">BY1800</text>
<text x="163.2" y="31.8">V803</text>
<text x="163.2" y="33.9">BY1800</text>
<text x="175" y="31.8">V802</text>
<text x="175" y="33.9">BY1800</text>
<text x="177.1" y="41.7">V831</text>
<text x="191.2" y="41.4">K831</text>
<text x="214.7" y="37.2">V833</text>
<text x="231.4" y="38.6">R831</text>
<text x="262" y="41.7">X831</text>
<text x="41.7" y="46.1">39R238R333R232R461R960R449R949R935R735R732R432R497R695R380R682R568R156R2</text>
<text x="214.7" y="43.5">ZENER2</text>
<text x="231.4" y="45.6">R832</text>
<text x="231.4" y="42.1">3.3K</text>
<text x="248.6" y="43.8">R833</text>
<text x="248.6" y="45.9">1K</text>
<text x="177.1" y="48.4">BY1800</text>
<text x="205.6" y="50.6">C832</text>
<text x="205.6" y="52.7">3u3</text>
<text x="219.4" y="50.6">V832</text>
<text x="219.4" y="52.7">BT148W</text>
<text x="231.4" y="49.1">6.8R/7W</text>
<text x="26.8" y="58.1">X902</text>
<text x="139.7" y="58.1">J?</text>
<text x="214.7" y="58.3">V823</text>
<text x="231.4" y="59.7">R821</text>
<text x="177.1" y="62.8">V821</text>
<text x="191.2" y="62.5">K821</text>
<text x="214.7" y="64.6">ZENER2</text>
<text x="231.4" y="63.3">3.3K</text>
<text x="248.6" y="64.9">R823</text>
<text x="262" y="62.8">X821</text>
<text x="177.1" y="69.6">BY1800</text>
<text x="205.6" y="71.7">C822</text>
<text x="219.4" y="71.7">V822</text>
<text x="231.4" y="66.7">R822</text>
<text x="231.4" y="70.3">6.8R/7W</text>
<text x="248.6" y="67">1K</text>
<text x="41.7" y="74.3">39R238R333R232R461R960R449R949R935R735R732R432R497R695R380R682R568R156R2</text>
<text x="139.7" y="74.3">CON5</text>
<text x="205.6" y="73.8">3u3</text>
<text x="219.4" y="73.8">BT148W</text>
<text x="177.1" y="83.9">V811</text>
<text x="191.2" y="83.7">K811</text>
<text x="214.7" y="79.4">V813</text>
<text x="231.4" y="80.9">R811</text>
<text x="262" y="83.9">X811</text>
<text x="26.8" y="86.3">X903</text>
<text x="214.7" y="85.8">ZENER2</text>
<text x="231.4" y="87.9">R812</text>
<text x="231.4" y="84.3">3.3K</text>
<text x="248.6" y="86">R813</text>
<text x="248.6" y="88.2">1K</text>
<text x="177.1" y="90.7">BY1800</text>
<text x="205.6" y="92.8">C812</text>
<text x="205.6" y="94.9">3u3</text>
<text x="219.4" y="92.8">V812</text>
<text x="219.4" y="94.9">BT148W</text>
<text x="231.4" y="91.5">6.8R/7W</text>
<text x="41.7" y="102.5">39R238R333R232R461R960R449R949R935R735R732R432R497R695R380R682R568R156R2</text>
<text x="165.4" y="109.7">V834</text>
<text x="132.7" y="118.5">R801</text>
<text x="153.8" y="116.6">V801</text>
<text x="153.8" y="118.6">NPN</text>
<text x="165.4" y="116.6">DIODE</text>
<text x="177.3" y="118.5">R834</text>
<text x="132.7" y="121.9">2.2K</text>
<text x="142.7" y="125.9">R802</text>
<text x="165.5" y="121.5">K831</text>
<text x="177.3" y="121.9">47R</text>
<text x="52.7" y="126.4">L2</text>
<text x="52.7" y="131.8">103K</text>
<text x="71.5" y="126.4">L1</text>
<text x="71.5" y="131.6">103K</text>
<text x="142.7" y="128">3.3K</text>
<text x="165.4" y="126.2">V824</text>
<text x="26.8" y="133.2">X34</text>
<text x="165.4" y="133">DIODE</text>
<text x="167.9" y="137.9">K821</text>
<text x="177.3" y="134.9">R824</text>
<text x="26.8" y="142.6">+24V</text>
<text x="52.7" y="142.8">L4</text>
<text x="71.5" y="142.8">L3</text>
<text x="90.5" y="142.2">K2</text>
<text x="165.4" y="142.6">V814</text>
<text x="177.3" y="138.4">47R</text>
<text x="52.7" y="148">103K</text>
<text x="71.5" y="148">103K</text>
<text x="165.4" y="149.5">DIODE</text>
<text x="165.5" y="154.4">K811</text>
<text x="177.3" y="151.3">R814</text>
<text x="177.3" y="154.9">47R</text>
<text x="26.8" y="156.7">X35</text>
<text x="165.4" y="159.1">D?</text>
<text x="26.8" y="166.1">FAN1</text>
<text x="135" y="167.7">R35</text>
<text x="165.4" y="165.9">DIODE</text>
<text x="177.3" y="167.7">R?</text>
<text x="135" y="171.3">4.7K</text>
<text x="156.1" y="170.6">V22</text>
<text x="156.1" y="172.7">NPN</text>
<text x="165.5" y="170.8">K2</text>
<text x="177.3" y="171.3">47R</text>
<text x="26.8" y="177.9">X36</text>
<text x="145.1" y="175.3">R36</text>
<text x="145.1" y="177.4">10K</text>
<text x="264.3" y="177.9">RINT-6611C</text>
<text x="264.3" y="184.9">V1.0</text>
<text x="26.8" y="187.3">FAN2</text>
<text x="264.3" y="192">李和明</text>
<text x="264.3" y="189.6">4/4</text>
</g>
<g font-size="2.1" fill="#a1006a">
<text x="34.1" y="29.9">+15V</text>
<text x="175.4" y="28.7">X805</text>
<text x="119" y="35.7">Iu</text>
<text x="34.4" y="41.7">-15V</text>
<text x="254.3" y="36.9">A901-9</text>
<text x="34.1" y="58.1">+15V</text>
<text x="119" y="63.9">Iv</text>
<text x="34.4" y="69.8">-15V</text>
<text x="34.1" y="86.3">+15V</text>
<text x="119" y="92.1">Iw</text>
<text x="34.4" y="98">-15V</text>
<text x="124.6" y="120.3">RY</text>
<text x="189.6" y="120.3">+15V</text>
<text x="88.4" y="129.7">+24V</text>
<text x="102.5" y="143.8">COM</text>
<text x="125.8" y="169.6">FAN</text>
</g>
</svg>
